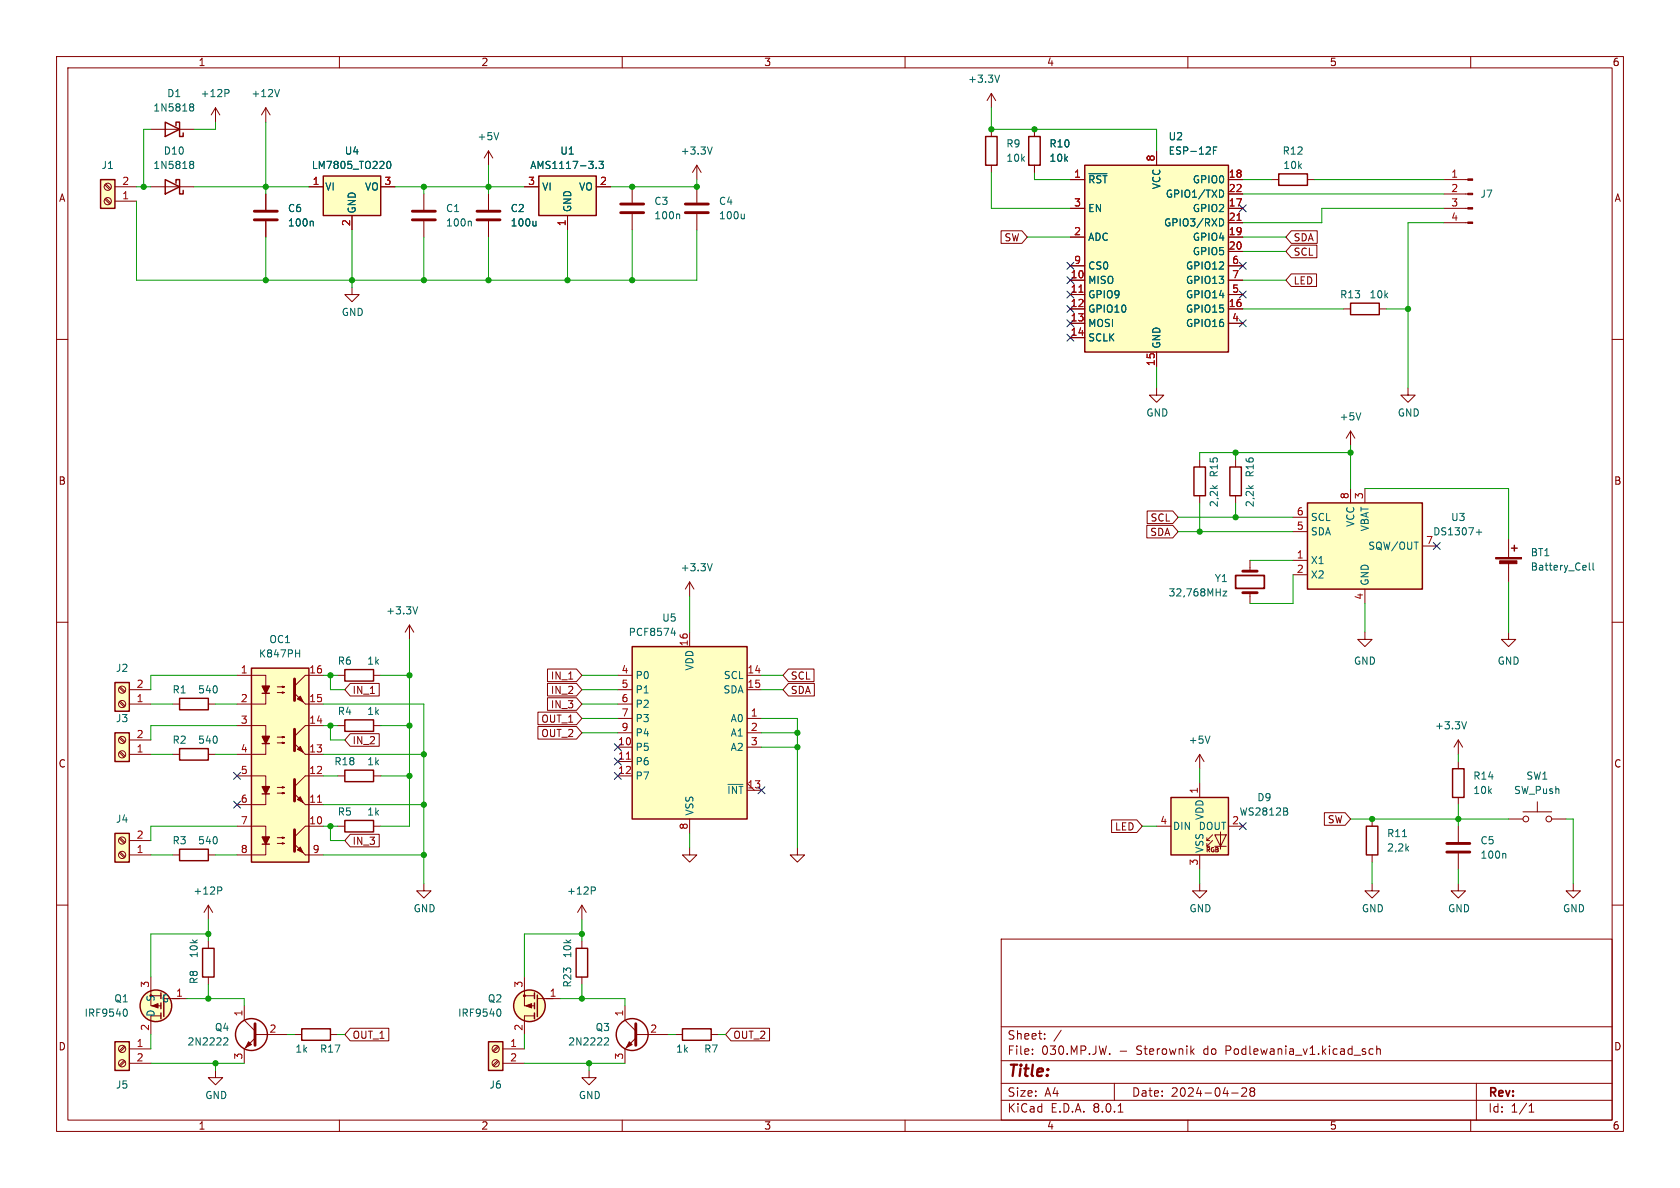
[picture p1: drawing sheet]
<svg xmlns="http://www.w3.org/2000/svg" width="297mm" height="210mm" viewBox="0 0 297 210" stroke-linecap="round" stroke-linejoin="round" font-family="sans-serif">
<g fill="none" stroke="#840000" stroke-width=".18">
<path d="M10 10h277v190h-277zM12 12h273v186h-273zM47 19.1l-.8 1.2M47 19.1v2.5M47 19.1l.8 1.2M60 10v2M110 10v2M160 10v2M210 10v2M260 10v2M10 60h2M285 60h2"/>
<path d="M10 110h2M285 110h2M10 160h2M285 160h2M177 166h108v32h-108zM60 198v2M110 198v2M160 198v2M177 194.5h108M177 191.5h108M177 187.5h108M177 181.5h108"/>
<path d="M182.5 186.3v.1M182.5 185.5v.1M184.7 183.6v.1M184.7 182.8v.1M187.6 182.1l-1.3 2M196.2 186.3v.1M197 191.5v3M197.7 196.6h.8M210 198v2M210.7 185.8l.4 .6M211.1 185.4l-.6 .6M217.7 193.2h1.2"/>
<path d="M219.5 192.4l.6-.1 .2 .1 .1 .3-.9 1.1h.9M221.2 192.9l-.2-.2 .2-.4 .5 .1 .1 .2-.3 .3M221.2 192.9l-.2 .3v.3l.2 .3 .5-.1 .1-.2-.1-.4-.2-.2M221.2 192.9h.3M242.7 185.5l-.4-.1-.3 .3v.4l.2 .2h.5M243.4 185.5l.2-.1 .4 .1v.9M243.4 184.9v1.5M260 198v2M261 191.5v6.5M270.3 196.6h.9M270.3 195.5l.4-.4v1.5"/>
</g>
<path d="M49.4 15.8l-.4 1.3" fill="none" stroke="#006464" stroke-width=".18"/>
<path d="M95.2 31.1h10.2v7h-10.2z" fill="#ffffc2"/>
<g fill="none" stroke="#840000" stroke-width=".25">
<path d="M95.2 31.1h10.2v7h-10.2zM35.8 167.6h2v5.1h-2zM94.5 175.5v1M94.5 177.3v1M94.5 179.1v1M95 175.9v3.8"/>
<circle cx="93.6" cy="177.8" r="2.79"/>
</g>
<g fill="none" stroke="#840000" stroke-width=".18">
<path d="M86.4 26.7l-.8 1.2M86.4 26.7v2.5M86.4 34.3v2.8M86.4 39.1v2.8M86.4 26.7l.7 1.2M92.7 33h2.5M100.3 38.1v2.5M105.4 33h2.5M111.8 33v2.8M111.8 37.8v2.8M123.2 29.2v2.6M123.2 33v2.8"/>
<path d="M123.2 37.8v2.8M123.2 29.2l-.8 1.3M123.2 29.2l.8 1.3M74.9 156.2v1.3h1.3l-1.3 1.3-1.2-1.3h1.2M36.8 160v2.6M36.8 166.4v1.2M36.8 172.7v1.3M36.8 160l-.7 1.3M36.8 160l.8 1.3M92.7 172.7v5.1h1.8M92.7 176h1.8M94.5 179.6h-1.8v3.3"/>
<path d="M95 176.5h4.1M104.1 189.2v1.3h1.3l-1.3 1.3-1.2-1.3h1.2"/>
</g>
<path d="M88.2 23.4l-.4 1.3M94.8 39.1v.8M94.8 39.8l-.2 .1M105.4 29.7v.1M105.9 28.5h.8l-.4 .5 .3 .1v.6l-.2 .1-.5-.1M120 37.8l.2 .2v.7M125.9 26l-.4 1.2M131.6 37.8v.9M131.6 38.6l-.2 .1M38.5 156.8h.5l.2 .2-.1 .4-.6 .1M88.1 178.4a.68 .68 0 0 1 .5 .6 .68 .68 0 0 1-.5 .6" fill="none" stroke="#006464" stroke-width=".18"/>
<path d="M84.3 38.9h4.1M84.3 37.3h4.1M109.7 37.6h4.1M109.7 36.1h4.1M121.2 37.6h4M121.2 36.1h4" fill="none" stroke="#840000" stroke-width=".51"/>
<circle cx="93.6" cy="177.8" r="2.79" fill="#ffffc2" stroke="#ffffc2" stroke-width=".18"/>
<g fill="#840000" stroke="#840000" stroke-width=".18">
<path d="M93 177.8l1-.4v.8z"/>
<circle cx="92.7" cy="176" r=".18"/>
</g>
<path d="M20.3 147.3h2.6v5.1h-2.6z" fill="#ffffc2"/>
<path d="M20.3 147.3h2.6v5.1h-2.6z" fill="none" stroke="#840000" stroke-width=".25"/>
<g fill="none" stroke="#840000" stroke-width=".18">
<path d="M21.1 148.3l.8 .8M21.1 150.8l.8 .8M21.3 148.1l.8 .8M21.3 150.6l.8 .9M22.9 151.1h3.8M22.9 148.6h3.8"/>
<circle cx="21.6" cy="151.1" r=".63"/>
<circle cx="21.6" cy="148.6" r=".63"/>
</g>
<path d="M57.1 31.1h10.2v7h-10.2z" fill="#ffffc2"/>
<g fill="none" stroke="#840000" stroke-width=".25">
<path d="M57.1 31.1h10.2v7h-10.2zM267.2 96.9h1M267.7 96.4v1M53.3 181.9h5.1v2h-5.1zM120.6 181.9h5.1v2h-5.1z"/>
<circle cx="111.8" cy="182.9" r="2.82"/>
</g>
<g fill="none" stroke="#840000" stroke-width=".18">
<path d="M47 34.3v2.8M47 39.1v2.8M54.6 33h2.5M62.2 38.1v2.5M67.3 33h2.5M74.9 34.3v2.8M74.9 39.1v2.8M266.7 95.3v3.3M266.7 99.6v3.3M241.3 111.8v1.2h1.3l-1.3 1.3-1.3-1.3h1.3M121.9 149.9v1.2h-1.3l1.3 1.3 1.3-1.3h-1.3M141 149.9v1.2h-1.3l1.3 1.3 1.2-1.3h-1.2"/>
<path d="M110.5 177.8v2.5l1.9 1.9M52.1 182.9h1.2M58.4 182.9h1.3M112.4 183.5l-1.9 1.9v2.6M112.4 182.9h5.7M119.4 182.9h1.2M125.7 182.9h1.3"/>
</g>
<path d="M55.2 39.1l.2 .2v.6M68.5 28.6l.2-.1a.68 .68 0 0 1 .4 .7 .68 .68 0 0 1-.4 .6l-.2-.1-.1-.4zM83.1 39.1l.2 .2v.6M281 99.5v1.1l.1 .2M281.6 99.5v1.1l.2 .2M107.1 183.5h.4l.1 .3-.8 .9h.8" fill="none" stroke="#006464" stroke-width=".18"/>
<path d="M45 38.9h4M45 37.3h4M72.9 38.9h4.1M72.9 37.3h4.1M112.4 181v3.8" fill="none" stroke="#840000" stroke-width=".51"/>
<g fill="#840000" stroke="#840000" stroke-width=".18">
<path d="M264.4 98.6h4.6v.2h-4.6z"/>
<path d="M265.1 99.1h3.1v.5h-3.1z"/>
<path d="M111.3 184.2l.5 .5-1.1 .5z"/>
</g>
<path d="M20.3 184.2h2.6v5h-2.6z" fill="#ffffc2"/>
<g fill="none" stroke="#840000" stroke-width=".25">
<path d="M28.4 177.3v1M28.4 179.1v1M29 175.9v3.8M20.3 184.2h2.6v5h-2.6z"/>
<circle cx="27.6" cy="177.8" r="2.79"/>
</g>
<g fill="none" stroke="#840000" stroke-width=".18">
<path d="M26.7 172.7v5.1h1.7M26.7 176h1.7M28.4 179.6h-1.7v3.3M29 176.5h4M21.9 187.5l-.8 .8M21.9 184.9l-.8 .9M22.1 187.6l-.8 .9M22.1 185.1l-.8 .8M22.9 185.4h3.8M22.9 188h3.8"/>
<circle cx="21.6" cy="188" r=".63"/>
<circle cx="21.6" cy="185.4" r=".63"/>
</g>
<circle cx="27.6" cy="177.8" r="2.79" fill="#ffffc2" stroke="#ffffc2" stroke-width=".18"/>
<path d="M26.9 177.8l1-.4v.8z" fill="#840000" stroke="#840000" stroke-width=".18"/>
<path d="M22.1 178.4a.68 .68 0 0 1 .4 .6 .68 .68 0 0 1-.4 .6" fill="none" stroke="#006464" stroke-width=".18"/>
<path d="M207 141h10.2v10.1h-10.2z" fill="#ffffc2"/>
<path d="M212.1 138.4v2.6M204.5 146.1h2.5M212.1 151.1v2.6M213.4 149.6h.5M213.4 148.6h.5M214.4 148.6l-1 1v-.5M214.4 147.6l-1 1v-.5M214.8 147.6h2l-1 2zM214.8 149.6h2M215.8 147.1v3M217.2 146.1h2.5" fill="none" stroke="#840000" stroke-width=".18"/>
<path d="M207 141h10.2v10.1h-10.2z" fill="none" stroke="#840000" stroke-width=".25"/>
<path d="M227.5 143.5l.2 .2-.2 .3M227.5 142.9v.4" fill="none" stroke="#006464" stroke-width=".18"/>
<path d="M111.8 114.3h20.3v30.5h-20.3z" fill="#ffffc2"/>
<g fill="none" stroke="#840000" stroke-width=".25">
<path d="M111.8 114.3h20.3v30.5h-20.3zM61 127.3h5v2h-5z"/>
<circle cx="44.4" cy="182.9" r="2.82"/>
</g>
<g fill="none" stroke="#840000" stroke-width=".18">
<path d="M109.2 119.4h2.6M121.9 111.8v2.5M132.1 119.4h2.5M59.7 128.3h1.3M66 128.3h1.3M109.2 127h2.6M109.2 132.1h2.6M109.2 134.6h2.6M109.2 137.2h2.6M109.2 121.9h2.6M109.2 129.5h2.6M109.2 124.5h2.6"/>
<path d="M132.1 127h2.5M132.1 132.1h2.5M132.1 139.7h2.5M132.1 121.9h2.5M132.1 129.5h2.5M121.9 144.8v2.5M43.2 177.8v2.5l1.9 1.9M38.1 189.2v1.3h1.3l-1.3 1.3-1.3-1.3h1.3M45.1 183.5l-1.9 1.9v2.6M45.1 182.9h5.7"/>
</g>
<path d="M110.7 134.2h.8" fill="none" stroke="#a90000" stroke-width=".18"/>
<path d="M118.6 111.9h.8M119.3 111.5v.8M128.7 138.7h2.6M39.7 183.5h.5l.1 .3-.8 .9h.8" fill="none" stroke="#006464" stroke-width=".18"/>
<path d="M45.1 181v3.8" fill="none" stroke="#840000" stroke-width=".51"/>
<path d="M43.9 184.2l.5 .5-1 .5z" fill="#840000" stroke="#840000" stroke-width=".18"/>
<path d="M20.3 120.7h2.6v5h-2.6z" fill="#ffffc2"/>
<path d="M20.3 120.7h2.6v5h-2.6z" fill="none" stroke="#840000" stroke-width=".25"/>
<g fill="none" stroke="#840000" stroke-width=".18">
<path d="M21.1 121.6l.8 .8M21.1 124.1l.8 .9M21.3 121.4l.8 .9M21.3 124l.8 .8M22.9 124.5h3.8M22.9 121.9h3.8"/>
<circle cx="21.6" cy="121.9" r=".63"/>
<circle cx="21.6" cy="124.5" r=".63"/>
</g>
<path d="M44.4 118.1h10.2v34.3h-10.2z" fill="#ffffc2"/>
<path d="M44.4 118.1h10.2v34.3h-10.2zM46.4 122.6h1.2M46.4 131.4h1.2M61 136.1h5v2.1h-5zM46.4 149.2h1.2M46.4 140.3h1.2M61 145h5v2.1h-5z" fill="none" stroke="#840000" stroke-width=".25"/>
<g fill="none" stroke="#840000" stroke-width=".18">
<path d="M62.2 50.8v1.3h1.3l-1.3 1.2-1.2-1.2h1.2M221 99.1v1.9M41.9 119.4h5.1v5.1h-5.1M57.1 119.4h-3.1l-1.9 1.9M72.4 110.5l-.8 1.3M72.4 110.5v2.5M72.4 110.5l.8 1.3M121.9 102.9l.8 1.2M121.9 102.9v2.5M121.9 102.9l-.7 1.2M221 104.8v1.9M41.9 137.2h5.1v5h-5.1"/>
<path d="M41.9 128.3h5.1v5.1h-5.1M49 122.4h1.3l-.4 .2v-.3l.4 .1M49 121.4h1.3l-.4 .1v-.2l.4 .1M49 139.2h1.3l-.4 .1v-.2l.4 .1M49 131.3h1.3l-.4 .1v-.2l.4 .1M49 130.3h1.3l-.4 .1v-.2l.4 .1M54 124.5h3.1M54 133.4h3.1M57.1 137.2h-3.1l-1.9 1.9M57.1 128.3h-3.1l-1.9 1.9M59.7 137.2h1.3M66 137.2h1.3"/>
<path d="M41.9 146.1h5.1v5h-5.1M49 149.1h1.3l-.4 .1v-.2l.4 .1M49 148.1h1.3l-.4 .1v-.2l.4 .1M49 140.2h1.3l-.4 .1v-.2l.4 .1M54 151.1h3.1M54 142.2h3.1M57.1 146.1h-3.1l-1.9 1.9M59.7 146.1h1.3M66 146.1h1.3M212.1 156.2v1.3h1.3l-1.3 1.3-1.3-1.3h1.3"/>
</g>
<g fill="#840000" stroke="#840000" stroke-width=".18">
<path d="M52.1 122.6l1.9 1.9z"/>
<path d="M52.6 123.6l.5-.5 .5 1z"/>
<path d="M52.1 149.2l1.9 1.9z"/>
<path d="M52.1 140.3l1.9 1.9z"/>
<path d="M52.1 131.4l1.9 2z"/>
<path d="M53.1 149.7l.5 1-1-.5z"/>
<path d="M52.6 141.4l.5-.6 .5 1.1z"/>
<path d="M52.6 132.5l.5-.5 .5 1z"/>
</g>
<path d="M219.7 101h2.5M219.7 104.8h2.5M52.1 120v3.8M52.1 137.8v3.8M52.1 128.9v3.8M52.1 146.7v3.8" fill="none" stroke="#840000" stroke-width=".51"/>
<g fill="#840000" stroke="#840000" stroke-width=".25">
<path d="M46.4 121.3h1.2l-.6 1.3z"/>
<path d="M46.4 148h1.2l-.6 1.2z"/>
<path d="M46.4 139.1h1.2l-.6 1.2z"/>
<path d="M46.4 130.2h1.2l-.6 1.2z"/>
</g>
<path d="M56.1 141.8h.7" fill="none" stroke="#a90000" stroke-width=".18"/>
<path d="M125.9 99.6l-.4 1.3M52.3 115.5h.7M53 114.9v1.2M73.8 107.3l-.4 1.2M216.2 104.5h.7l-.7 .9h.7" fill="none" stroke="#006464" stroke-width=".18"/>
<path d="M218.4 101.7h5.1v2.3h-5.1z" fill="none" stroke="#840000" stroke-width=".3"/>
<path d="M20.3 129.5h2.6v5.1h-2.6z" fill="#ffffc2"/>
<path d="M29.2 21.6l2.5 1.3-2.5 1.2zM31.1 22.2v-.6h.6v2.5h.7v-.6M226.1 30.7h5v2.1h-5zM61 118.4h5v2h-5zM20.3 129.5h2.6v5.1h-2.6zM31.7 123.4h5.1v2.1h-5.1zM31.7 132.3h5.1v2.1h-5.1zM31.7 150.1h5.1v2h-5.1z" fill="none" stroke="#840000" stroke-width=".25"/>
<g fill="none" stroke="#840000" stroke-width=".18">
<path d="M26.7 22.9h7.6M224.8 31.8h1.3M231.1 31.8h1.3M59.7 119.4h1.3M66 119.4h1.3M21.1 130.5l.8 .8M21.1 133l.8 .9M21.3 130.3l.8 .8M21.3 132.8l.8 .9M22.9 133.4h3.8M22.9 130.8h3.8M30.5 133.4h1.2"/>
<path d="M30.5 124.5h1.2M36.8 133.4h1.3M36.8 124.5h1.3M212.1 133.4l-.8 1.2M212.1 133.4v2.5M212.1 133.4l.8 1.2M30.5 151.1h1.2M36.8 151.1h1.3M266.7 144.8h2.5M269.2 143.5h5.1M271.8 141.7v1.8M274.3 144.8h2.6"/>
<path d="M278.1 156.2v1.3h1.3l-1.3 1.3-1.2-1.3h1.2"/>
<circle cx="21.6" cy="130.8" r=".63"/>
<circle cx="21.6" cy="133.3" r=".63"/>
<circle cx="269.7" cy="144.8" r=".51"/>
<circle cx="273.8" cy="144.8" r=".51"/>
</g>
<path d="M33.6 18.8l.2 .1M33.6 18.4h.4l.2 .1v.2l-.2 .2M33.8 18.9h.2M33.8 18.9l-.2 .1M34 18.9l.2 .2v.4l-.2 .1h-.4M213.9 130.1l-.4 1.3" fill="none" stroke="#006464" stroke-width=".18"/>
<path d="M17.8 31.8h2.5v5h-2.5z" fill="#ffffc2"/>
<path d="M17.8 31.8h2.5v5h-2.5zM29.2 31.8l2.5 1.2-2.5 1.3zM31.1 32.4v-.6h.6v2.5h.7v-.6" fill="none" stroke="#840000" stroke-width=".25"/>
<g fill="none" stroke="#840000" stroke-width=".18">
<path d="M38.1 19.1l-.8 1.2M38.1 19.1v2.5M38.1 19.1l.8 1.2M18.5 32.7l.9 .8M18.5 35.2l.9 .9M18.7 32.5l.9 .9M18.7 35.1l.9 .8M20.3 35.6h3.8M20.3 33h3.8M26.7 33h7.6"/>
<circle cx="19" cy="33" r=".63"/>
<circle cx="19" cy="35.6" r=".63"/>
</g>
<path d="M39.8 15.8h.4l.3 .3-.1 .3-.6 .1M33.6 29l.2 .1M33.6 28.6l.4-.1 .2 .1v.2l-.2 .3M33.8 29.1h.2M33.8 29.1h-.2M34 29.1l.2 .2v.4l-.2 .1-.4-.1" fill="none" stroke="#006464" stroke-width=".18"/>
<path d="M86.4 184.2h2.5v5h-2.5z" fill="#ffffc2"/>
<path d="M238.8 53.6h5v2h-5zM211.1 82.6h2v5h-2zM217.4 82.6h2.1v5h-2.1zM101.9 167.6h2v5.1h-2zM86.4 184.2h2.5v5h-2.5z" fill="none" stroke="#840000" stroke-width=".25"/>
<g fill="none" stroke="#840000" stroke-width=".18">
<path d="M255.3 39.4h4.2M255.3 36.8h4.2M255.3 34.3h4.2M255.3 31.8h4.2M237.5 54.6h1.3M243.8 54.6h1.3M204.5 68.6v1.3h1.2l-1.2 1.2-1.3-1.2h1.3M238.8 76.2l-.8 1.3M238.8 76.2v2.5M238.8 76.2l.7 1.3M248.9 68.6v1.3h1.3l-1.3 1.2-1.3-1.2h1.3M212.1 81.3v1.3"/>
<path d="M212.1 87.6v1.3M218.4 81.3v1.3M218.4 87.6v1.3M102.9 160l-.8 1.3M102.9 160v2.6M102.9 166.4v1.2M102.9 172.7v1.3M102.9 160l.7 1.3M88 187.5l-.9 .8M88 184.9l-.9 .9M88.2 187.6l-.9 .9M88.2 185.1l-.9 .8"/>
<path d="M88.9 185.4h3.8M88.9 188h3.8"/>
<circle cx="87.6" cy="188" r=".63"/>
<circle cx="87.6" cy="185.4" r=".63"/>
</g>
<path d="M240.6 73l-.4 1.2M104.5 156.8h.5l.3 .2-.2 .4-.6 .1" fill="none" stroke="#006464" stroke-width=".18"/>
<g fill="#840000" stroke="#840000" stroke-width=".18">
<path d="M259.5 39.2h.8v.3h-.8z"/>
<path d="M259.5 36.7h.8v.3h-.8z"/>
<path d="M259.5 34.2h.8v.2h-.8z"/>
<path d="M259.5 31.6h.8v.3h-.8z"/>
</g>
<path d="M231.1 88.9h20.4v15.2h-20.4z" fill="#ffffc2"/>
<path d="M181.9 24.1h2v5.1h-2zM231.1 88.9h20.4v15.2h-20.4z" fill="none" stroke="#840000" stroke-width=".25"/>
<path d="M182.9 22.9v1.2M182.9 29.2v1.3M228.6 99.1h2.5M228.6 94h2.5M228.6 91.4h2.5M238.8 86.4v2.5M241.3 86.4v2.5M251.5 96.5h2.5M228.6 101.6h2.5M241.3 104.1v2.6" fill="none" stroke="#840000" stroke-width=".18"/>
<path d="M261 94.1h1M261.5 93.6v1" fill="none" stroke="#006464" stroke-width=".18"/>
<path d="M191.8 29.2h25.4v33h-25.4z" fill="#ffffc2"/>
<path d="M174.2 24.1h2.1v5.1h-2.1zM191.8 29.2h25.4v33h-25.4zM256.8 135.9h2v5.1h-2zM241.6 146.1h2v5h-2z" fill="none" stroke="#840000" stroke-width=".25"/>
<g fill="none" stroke="#840000" stroke-width=".18">
<path d="M175.3 16.5l-.8 1.3M175.3 16.5v2.6M175.3 16.5l.7 1.3M47 34.3v2.8M47 39.1v2.8M54.6 33h2.5M62.2 38.1v2.5M67.3 33h2.5M86.4 34.3v2.8M86.4 39.1v2.8M92.7 33h2.5M100.3 38.1v2.5"/>
<path d="M105.4 33h2.5M175.3 22.9v1.2M175.3 29.2v1.3M182.9 22.9v1.2M182.9 29.2v1.3M189.2 31.8h2.6M189.2 36.8h2.6M204.5 26.7v2.5M217.2 31.8h2.5M217.2 36.8h2.5M217.2 39.4h2.5M217.2 34.3h2.5"/>
<path d="M177 40.8h3.7l.9 1.1-.9 1.1h-3.7zM189.2 49.5h2.6M189.2 52.1h2.6M189.2 54.6h2.6M189.2 57.2h2.6M189.2 59.7h2.6M189.2 41.9h2.6M189.2 47h2.6M217.2 49.5h2.5M217.2 52.1h2.5M217.2 54.6h2.5M217.2 57.2h2.5"/>
<path d="M217.2 41.9h2.5M217.2 44.5h2.5M217.2 47h2.5M228.3 43.3h4.5v2.3h-4.5l-1-1.1zM228.3 40.8h4.6v2.2h-4.6l-1-1.1zM228.3 48.4h4.4v2.2h-4.4l-1-1.1zM204.5 62.2v2.6M202.7 92.9h4.6l1 1.1-1 1.1h-4.6zM202.8 90.3h4.5l1 1.1-1 1.2h-4.5zM96.8 118.3h5.1l1 1.1-1 1.1h-5.1zM139.4 118.3h4.5v2.2h-4.5l-1-1.1zM266.7 111.8v1.2h1.3l-1.3 1.3-1.3-1.3h1.3"/>
<path d="M61.9 129.7h5.1v2.2h-5.1l-.9-1.1zM61.9 120.8h5.1v2.2h-5.1l-.9-1.1zM95.1 125.9h6.8l1 1.1-1 1.1h-6.8zM95.1 128.4h6.8l1 1.1-1 1.2h-6.8zM96.8 120.8h5.1l1 1.1-1 1.1h-5.1zM96.8 123.3h5.1l1 1.2-1 1.1h-5.1zM139.4 120.8h4.6v2.2h-4.6l-1-1.1zM257.8 130.8v2.6M257.8 134.6v1.3M257.8 130.8l-.8 1.3M257.8 130.8l.8 1.3M61.9 147.5h5.1v2.2h-5.1l-.9-1.1z"/>
<path d="M196.5 144.9h4.5l.9 1.2-.9 1.1h-4.5zM234.1 143.7h3.7l1 1.1-1 1.1h-3.7zM242.6 156.2v1.3h1.2l-1.2 1.3-1.3-1.3h1.3M242.6 144.8v1.3M242.6 151.1v1.3M257.8 156.2v1.3h1.3l-1.3 1.3-1.3-1.3h1.3M257.8 141v1.2M257.8 146.1v2.7M257.8 150.9v2.8M61.9 181.8h6.8v2.2h-6.8l-.9-1.1zM129.2 181.8h6.8v2.2h-6.8l-.9-1.1z"/>
</g>
<g fill="none" stroke="#006464" stroke-width=".18">
<path d="M176.7 13.3l-.4 1.2M55.2 39.1l.2 .2v.6M68.5 28.6l.2-.1a.68 .68 0 0 1 .4 .7 .68 .68 0 0 1-.4 .6l-.2-.1-.1-.4zM94.8 39.1v.8M94.8 39.8l-.2 .1M105.4 29.7v.1M105.9 28.5h.8l-.4 .5 .3 .1v.6l-.2 .1-.5-.1M192.5 30.7h3.2M214.5 26.6h.4M215.1 26h-.6v1.2M215.6 38.7a.64 .64 0 0 1 .7 .6 .64 .64 0 0 1-.7 .6M215.9 33.6a.68 .68 0 0 1 .4 .6 .68 .68 0 0 1-.4 .7"/>
<path d="M259.3 127.6l-.5 1.2M247.9 147.9h.8M266 150.9l.2 .1v.7"/>
</g>
<path d="M218.7 39h.7M190.7 51.7h.8" fill="none" stroke="#a90000" stroke-width=".18"/>
<path d="M255.8 150.6h4M255.8 149.1h4" fill="none" stroke="#840000" stroke-width=".51"/>
<g fill="none" stroke="#009600" stroke-width=".18">
<path d="M175.3 19.1v3.8h29.2v3.8M24.1 33h2.6M24.1 35.6v13.9h99.1v-8.9M26.7 22.9h-1.3v10.1M34.3 33h20.3M38.1 21.6v1.3h-3.8M47 21.6v12.7M69.8 33h22.9M74.9 33v1.3M86.4 29.2v5.1M123.2 31.8v1.2h-15.3M175.3 30.5v6.3h13.9"/>
<path d="M182.9 30.5v1.3h6.3M219.7 31.8h5.1M219.7 34.3h35.6M232.4 31.8h22.9M255.3 36.8h-21.6v2.6h-14M255.3 39.4h-6.4v29.2M47 41.9v7.6M62.2 40.6v10.2M74.9 41.9v7.6M86.4 41.9v7.6M100.3 40.6v8.9M111.8 40.6v8.9"/>
<path d="M181.6 41.9h7.6M219.7 44.5h7.6M219.7 54.6h17.8M219.7 49.5h7.6M219.7 41.9h7.6M245.1 54.6h3.8M204.5 64.8v3.8M238.8 78.7v7.7M208.3 91.4h20.3M208.3 94h20.3M212.1 88.9v5.1M218.4 80v1.3"/>
<path d="M218.4 88.9v2.5M221 99.1h7.6M238.8 80h-26.7v1.3M241.3 86.4h25.4v8.9M41.9 119.4h-15.2v2.5M57.1 119.4h2.6M58.4 119.4v2.5h2.6M67.3 119.4h5.1M72.4 113v33.1h-5.1M102.9 119.4h6.3M121.9 105.4v6.4M134.6 119.4h3.8"/>
<path d="M228.6 101.6v5.1h-7.6M241.3 106.7v5.1M266.7 102.9v8.9M26.7 124.5h3.8M26.7 133.4h3.8M38.1 124.5h3.8M38.1 133.4h3.8M41.9 128.3h-15.2v2.5M57.1 124.5h17.8v31.7M57.1 137.2h2.6M57.1 128.3h2.6M57.1 133.4h17.8"/>
<path d="M58.4 128.3v2.5h2.6M67.3 137.2h5.1M67.3 128.3h5.1M102.9 129.5h6.3M102.9 121.9h6.3M102.9 127h6.3M102.9 124.5h6.3M134.6 129.5h6.4M134.6 121.9h3.8M134.6 127h6.4v22.9M134.6 132.1h6.4M212.1 135.9v2.5"/>
<path d="M257.8 133.4v1.2M26.7 151.1h3.8M38.1 151.1h3.8M41.9 146.1h-15.2v2.5M57.1 146.1h2.6M57.1 142.2h17.8M57.1 151.1h17.8M58.4 146.1v2.5h2.6M121.9 147.3v2.6M201.9 146.1h2.6M212.1 153.7v2.5M238.8 144.8h27.9"/>
<path d="M242.6 152.4v3.8M257.8 142.2v3.9M257.8 153.7v2.5M276.9 144.8h1.2v11.4M33 176.5h10.2v1.3M36.8 165.1h-10.1v7.6M36.8 162.6v3.8M36.8 174v2.5M99.1 176.5h11.4v1.3M102.9 165.1h-10.2v7.6M102.9 162.6v3.8M102.9 174v2.5"/>
<path d="M26.7 182.9v2.5M26.7 188h16.5M38.1 188v1.2M50.8 182.9h1.3M59.7 182.9h1.3M92.7 182.9v2.5M92.7 188h17.8M104.1 188v1.2M118.1 182.9h1.3M127 182.9h1.3"/>
</g>
<g fill="none" stroke="#000084" stroke-width=".18">
<path d="M219.1 36.2l1.2 1.2M220.3 36.2l-1.2 1.2M188.6 59.1l1.2 1.2M188.6 46.4l1.2 1.2M188.6 48.9l1.2 1.2M188.6 56.5l1.2 1.3M188.6 51.5l1.2 1.2M188.6 54l1.2 1.2M189.8 59.1l-1.2 1.2M189.8 56.5l-1.2 1.3M189.8 51.5l-1.2 1.2M189.8 46.4l-1.2 1.2"/>
<path d="M189.8 48.9l-1.2 1.2M189.8 54l-1.2 1.2M219.1 56.5l1.2 1.3M219.1 46.4l1.2 1.2M219.1 51.5l1.2 1.2M220.3 56.5l-1.2 1.3M220.3 46.4l-1.2 1.2M220.3 51.5l-1.2 1.2M253.4 95.9l1.2 1.2M254.6 95.9l-1.2 1.2M41.3 136.6l1.2 1.2M42.5 136.6l-1.2 1.2"/>
<path d="M108.6 134l1.2 1.2M108.6 136.6l1.2 1.2M108.6 131.5l1.2 1.2M109.8 134l-1.2 1.2M109.8 136.6l-1.2 1.2M109.8 131.5l-1.2 1.2M134 139.1l1.2 1.2M135.2 139.1l-1.2 1.2M41.3 141.6l1.2 1.2M42.5 141.6l-1.2 1.2M219.1 145.4l1.2 1.3M220.3 145.4l-1.2 1.3"/>
</g>
<g fill="#009600" stroke="#009600" stroke-width=".18">
<circle cx="36.8" cy="165.1" r=".46"/>
<circle cx="58.4" cy="146.1" r=".46"/>
<circle cx="36.8" cy="176.5" r=".46"/>
<circle cx="38.1" cy="188" r=".46"/>
<circle cx="74.9" cy="49.5" r=".46"/>
<circle cx="72.4" cy="119.4" r=".46"/>
<circle cx="58.4" cy="119.4" r=".46"/>
<circle cx="25.4" cy="33" r=".46"/>
<circle cx="47" cy="33" r=".46"/>
<circle cx="47" cy="49.5" r=".46"/>
<circle cx="62.2" cy="49.5" r=".46"/>
<circle cx="74.9" cy="33" r=".46"/>
<circle cx="141" cy="132.1" r=".46"/>
<circle cx="72.4" cy="137.2" r=".46"/>
<circle cx="74.9" cy="151.1" r=".46"/>
<circle cx="74.9" cy="142.2" r=".46"/>
<circle cx="58.4" cy="128.3" r=".46"/>
<circle cx="72.4" cy="128.3" r=".46"/>
<circle cx="74.9" cy="133.4" r=".46"/>
<circle cx="104.1" cy="188" r=".46"/>
<circle cx="102.9" cy="176.5" r=".46"/>
<circle cx="102.9" cy="165.1" r=".46"/>
<circle cx="248.9" cy="54.6" r=".46"/>
<circle cx="238.8" cy="80" r=".46"/>
<circle cx="141" cy="129.5" r=".46"/>
<circle cx="182.9" cy="22.9" r=".46"/>
<circle cx="212.1" cy="94" r=".46"/>
<circle cx="218.4" cy="91.4" r=".46"/>
<circle cx="218.4" cy="80" r=".46"/>
<circle cx="175.3" cy="22.9" r=".46"/>
<circle cx="257.8" cy="144.8" r=".46"/>
<circle cx="242.6" cy="144.8" r=".46"/>
<circle cx="111.8" cy="49.5" r=".46"/>
<circle cx="100.3" cy="49.5" r=".46"/>
<circle cx="86.4" cy="33" r=".46"/>
<circle cx="111.8" cy="33" r=".46"/>
<circle cx="123.2" cy="33" r=".46"/>
<circle cx="86.4" cy="49.5" r=".46"/>
</g>
<text font-size="2.8" fill="#840000" x="178" y="190.9">Title:</text>
<g font-size="2.1" fill="#840000">
<text x="178" y="184">Sheet:</text>
<text x="178" y="186.7">File:</text>
<text x="184.1" y="186.7">030.MP.JW.</text>
<text x="197.9" y="186.7">-</text>
<text x="201" y="186.7">Sterownik</text>
<text x="213.1" y="186.7">do</text>
<text x="217.1" y="186.7">Podlewania_v1.kicad_sch</text>
<text x="178" y="196.9">KiCad</text>
<text x="178" y="194.1">Size:</text>
<text x="184.7" y="194.1">A4</text>
<text x="185.7" y="196.9">E.D.A.</text>
<text x="193.3" y="196.9">8.0.1</text>
<text x="200" y="194.1">Date:</text>
<text x="207" y="194.1">2024-04-28</text>
<text x="263" y="194.3">Rev:</text>
<text x="263" y="196.9">Id:</text>
<text x="267.1" y="196.9">1/1</text>
</g>
<g font-size="1.8" fill="#840000">
<text x="35" y="11.9">1</text>
<text x="85" y="11.9">2</text>
<text x="135" y="11.9">3</text>
<text x="185" y="11.9">4</text>
<text x="235" y="11.9">5</text>
<text x="285" y="11.9">6</text>
<text x="10.3" y="35.9">A</text>
<text x="285.3" y="35.9">A</text>
<text x="177.5" y="42.9">SW</text>
<text x="228.6" y="45.4">SCL</text>
<text x="228.6" y="42.9">SDA</text>
<text x="228.6" y="50.5">LED</text>
<text x="10.3" y="85.9">B</text>
<text x="285.3" y="85.9">B</text>
<text x="203.2" y="94.9">SDA</text>
<text x="203.3" y="92.4">SCL</text>
<text x="62.2" y="122.9">IN_1</text>
<text x="97.3" y="122.9">IN_2</text>
<text x="97.3" y="125.4">IN_3</text>
<text x="97.3" y="120.3">IN_1</text>
<text x="139.7" y="120.3">SCL</text>
<text x="139.7" y="122.9">SDA</text>
<text x="62.2" y="131.8">IN_2</text>
<text x="95.6" y="128">OUT_1</text>
<text x="95.6" y="130.5">OUT_2</text>
<text x="10.3" y="135.9">C</text>
<text x="285.3" y="135.9">C</text>
<text x="62.2" y="149.5">IN_3</text>
<text x="197" y="147">LED</text>
<text x="234.6" y="145.7">SW</text>
<text x="10.3" y="185.9">D</text>
<text x="62.2" y="183.8">OUT_1</text>
<text x="129.5" y="183.8">OUT_2</text>
<text x="285.3" y="185.9">D</text>
<text x="35" y="199.9">1</text>
<text x="85" y="199.9">2</text>
<text x="135" y="199.9">3</text>
<text x="185" y="199.9">4</text>
<text x="235" y="199.9">5</text>
<text x="285" y="199.9">6</text>
</g>
<g font-size="1.8" fill="#006464">
<text x="29.5" y="17.4">D1</text>
<text x="35.4" y="17.4">+12P</text>
<text x="44.3" y="17.4">+12V</text>
<text x="171" y="14.8">+3.3V</text>
<text x="27" y="19.9">1N5818</text>
<text x="28.9" y="27.5">D10</text>
<text x="60.9" y="27.5">U4</text>
<text x="84.3" y="25">+5V</text>
<text x="99" y="27.5">U1</text>
<text x="120.2" y="27.5">+3.3V</text>
<text x="177.8" y="26.3">R9</text>
<text x="177.8" y="28.8">10k</text>
<text x="185.4" y="28.8">10k</text>
<text x="185.4" y="26.3">R10</text>
<text x="206.5" y="25">U2</text>
<text x="206.5" y="27.5">ESP-12F</text>
<text x="226.7" y="27.5">R12</text>
<text x="17.9" y="30.1">J1</text>
<text x="27" y="30.1">1N5818</text>
<text x="55" y="30.1">LM7805_TO220</text>
<text x="57.4" y="33.9">VI</text>
<text x="64.4" y="33.9">VO</text>
<text x="93.6" y="30.1">AMS1117-3.3</text>
<text x="95.8" y="33.9">VI</text>
<text x="102.3" y="33.9">VO</text>
<text x="192.3" y="32.6">~{RST}</text>
<text x="205.3" y="33.5" transform="rotate(-90 205.3 33.5)">VCC</text>
<text x="206" y="35.2">GPIO1/TXD</text>
<text x="210.8" y="32.6">GPIO0</text>
<text x="226.8" y="30.1">10k</text>
<text x="261.6" y="35.2">J7</text>
<text x="50.8" y="37.7">C6</text>
<text x="50.8" y="40.2">100n</text>
<text x="63.1" y="37.8" transform="rotate(-90 63.1 37.8)">GND</text>
<text x="78.7" y="37.7">C1</text>
<text x="78.7" y="40.2">100n</text>
<text x="90.2" y="37.7">C2</text>
<text x="90.2" y="40.2">100u</text>
<text x="101.2" y="37.6" transform="rotate(-90 101.2 37.6)">GND</text>
<text x="115.6" y="36.4">C3</text>
<text x="115.6" y="39">100n</text>
<text x="127" y="36.4">C4</text>
<text x="127" y="39">100u</text>
<text x="192.3" y="37.7">EN</text>
<text x="205.7" y="40.2">GPIO3/RXD</text>
<text x="210.8" y="37.7">GPIO2</text>
<text x="192.3" y="42.8">ADC</text>
<text x="192.3" y="47.9">CS0</text>
<text x="209.6" y="47.9">GPIO12</text>
<text x="210.8" y="42.8">GPIO4</text>
<text x="210.8" y="45.3">GPIO5</text>
<text x="192.3" y="50.4">MISO</text>
<text x="192.3" y="52.9">GPIO9</text>
<text x="209.6" y="52.9">GPIO14</text>
<text x="209.6" y="50.4">GPIO13</text>
<text x="236.8" y="52.9">R13</text>
<text x="242" y="52.9">10k</text>
<text x="60.3" y="56.1">GND</text>
<text x="192.3" y="55.5">GPIO10</text>
<text x="192.3" y="58">MOSI</text>
<text x="209.6" y="55.5">GPIO15</text>
<text x="209.6" y="58">GPIO16</text>
<text x="192.3" y="60.6">SCLK</text>
<text x="205.3" y="61.7" transform="rotate(-90 205.3 61.7)">GND</text>
<text x="202.6" y="73.8">GND</text>
<text x="236.7" y="74.5">+5V</text>
<text x="247" y="73.8">GND</text>
<text x="215.5" y="89.8" transform="rotate(-90 215.5 89.8)">2,2k</text>
<text x="215.5" y="84.5" transform="rotate(-90 215.5 84.5)">R15</text>
<text x="221.8" y="89.8" transform="rotate(-90 221.8 89.8)">2,2k</text>
<text x="221.8" y="84.5" transform="rotate(-90 221.8 84.5)">R16</text>
<text x="231.6" y="94.8">SDA</text>
<text x="231.6" y="92.3">SCL</text>
<text x="239.6" y="93.2" transform="rotate(-90 239.6 93.2)">VCC</text>
<text x="242.2" y="94" transform="rotate(-90 242.2 94)">VBAT</text>
<text x="253.3" y="94.8">DS1307+</text>
<text x="256.4" y="92.3">U3</text>
<text x="120.2" y="101.2">+3.3V</text>
<text x="231.6" y="99.9">X1</text>
<text x="241.8" y="97.4">SQW/OUT</text>
<text x="270.5" y="98.5">BT1</text>
<text x="270.5" y="101.1">Battery_Cell</text>
<text x="206.5" y="105.6">32,768MHz</text>
<text x="214.7" y="103.1">Y1</text>
<text x="231.6" y="102.5">X2</text>
<text x="242.2" y="103.6" transform="rotate(-90 242.2 103.6)">GND</text>
<text x="47.5" y="113.9">OC1</text>
<text x="68.2" y="108.8">+3.3V</text>
<text x="111" y="112.6">PCF8574</text>
<text x="117" y="110.1">U5</text>
<text x="20.4" y="119">J2</text>
<text x="45.7" y="116.4">K847PH</text>
<text x="59.6" y="117.7">R6</text>
<text x="64.8" y="117.7">1k</text>
<text x="122.8" y="118.6" transform="rotate(-90 122.8 118.6)">VDD</text>
<text x="239.3" y="117.7">GND</text>
<text x="264.7" y="117.7">GND</text>
<text x="30.4" y="122.8">R1</text>
<text x="34.9" y="122.8">540</text>
<text x="112.3" y="120.2">P0</text>
<text x="112.3" y="122.8">P1</text>
<text x="112.3" y="125.3">P2</text>
<text x="127.8" y="122.8">SDA</text>
<text x="127.9" y="120.2">SCL</text>
<text x="20.4" y="127.9">J3</text>
<text x="30.4" y="131.7">R2</text>
<text x="34.9" y="131.7">540</text>
<text x="59.6" y="126.6">R4</text>
<text x="64.8" y="126.6">1k</text>
<text x="112.3" y="127.9">P3</text>
<text x="112.3" y="130.4">P4</text>
<text x="129.1" y="127.9">A0</text>
<text x="129.1" y="130.4">A1</text>
<text x="210.1" y="131.7">+5V</text>
<text x="253.6" y="129.1">+3.3V</text>
<text x="59" y="135.5">R18</text>
<text x="64.8" y="135.5">1k</text>
<text x="112.3" y="132.9">P5</text>
<text x="112.3" y="135.5">P6</text>
<text x="129.1" y="132.9">A2</text>
<text x="112.3" y="138">P7</text>
<text x="128.5" y="140.6">~{INT}</text>
<text x="222.2" y="141.8">D9</text>
<text x="260.4" y="138">R14</text>
<text x="260.4" y="140.6">10k</text>
<text x="267.6" y="140.6">SW_Push</text>
<text x="269.7" y="138">SW1</text>
<text x="20.4" y="145.6">J4</text>
<text x="30.4" y="149.5">R3</text>
<text x="34.9" y="149.5">540</text>
<text x="59.6" y="144.4">R5</text>
<text x="64.8" y="144.4">1k</text>
<text x="122.8" y="144.3" transform="rotate(-90 122.8 144.3)">VSS</text>
<text x="207.3" y="146.9">DIN</text>
<text x="211.8" y="146.9">DOUT</text>
<text x="213" y="145.1" transform="rotate(-90 213 145.1)">VDD</text>
<text x="219" y="144.4">WS2812B</text>
<text x="245.1" y="148.2">R11</text>
<text x="261.6" y="149.5">C5</text>
<text x="213" y="150.9" transform="rotate(-90 213 150.9)">VSS</text>
<text x="245.1" y="150.7">2,2k</text>
<text x="261.6" y="152">100n</text>
<text x="34.1" y="158.3">+12P</text>
<text x="73" y="161.5">GND</text>
<text x="100.1" y="158.3">+12P</text>
<text x="210.2" y="161.5">GND</text>
<text x="240.7" y="161.5">GND</text>
<text x="255.9" y="161.5">GND</text>
<text x="276.2" y="161.5">GND</text>
<text x="35.2" y="169.5" transform="rotate(-90 35.2 169.5)">10k</text>
<text x="101.2" y="169.5" transform="rotate(-90 101.2 169.5)">10k</text>
<text x="14.8" y="179.9">IRF9540</text>
<text x="20.1" y="177.4">Q1</text>
<text x="27.5" y="179.8" transform="rotate(-90 27.5 179.8)">D</text>
<text x="27.5" y="177.2" transform="rotate(-90 27.5 177.2)">S</text>
<text x="28.5" y="177.4">G</text>
<text x="35.2" y="174.1" transform="rotate(-90 35.2 174.1)">R8</text>
<text x="80.9" y="179.9">IRF9540</text>
<text x="86.1" y="177.4">Q2</text>
<text x="101.2" y="174.7" transform="rotate(-90 101.2 174.7)">R23</text>
<text x="33" y="185">2N2222</text>
<text x="37.9" y="182.5">Q4</text>
<text x="100.4" y="185">2N2222</text>
<text x="105.2" y="182.5">Q3</text>
<text x="52.1" y="186.3">1k</text>
<text x="56.5" y="186.3">R17</text>
<text x="119.4" y="186.3">1k</text>
<text x="124.4" y="186.3">R7</text>
<text x="20.4" y="192.6">J5</text>
<text x="36.2" y="194.5">GND</text>
<text x="86.4" y="192.6">J6</text>
<text x="102.2" y="194.5">GND</text>
</g>
<g font-size="1.8" fill="#a90000">
<text x="204.2" y="28.6" transform="rotate(-90 204.2 28.6)">8</text>
<text x="21.5" y="35.3">1</text>
<text x="21.5" y="32.8">2</text>
<text x="55.2" y="32.8">1</text>
<text x="67.9" y="32.8">3</text>
<text x="93.3" y="32.8">3</text>
<text x="106" y="32.8">2</text>
<text x="189.8" y="31.5">1</text>
<text x="217.1" y="31.5">18</text>
<text x="217.1" y="34">22</text>
<text x="256.5" y="31.5">1</text>
<text x="256.5" y="34">2</text>
<text x="62" y="40.1" transform="rotate(-90 62 40.1)">2</text>
<text x="100.1" y="40.1" transform="rotate(-90 100.1 40.1)">1</text>
<text x="189.8" y="41.7">2</text>
<text x="189.8" y="36.6">3</text>
<text x="217.1" y="36.6">17</text>
<text x="217.1" y="41.7">19</text>
<text x="217.1" y="39.1">21</text>
<text x="256.5" y="36.6">3</text>
<text x="256.5" y="39.1">4</text>
<text x="189.8" y="46.7">9</text>
<text x="217.1" y="44.2">20</text>
<text x="217.7" y="46.7">6</text>
<text x="189.2" y="49.3">10</text>
<text x="189.2" y="51.8">11</text>
<text x="217.7" y="51.8">5</text>
<text x="217.7" y="49.3">7</text>
<text x="189.2" y="54.4">12</text>
<text x="189.2" y="56.9">13</text>
<text x="189.2" y="59.4">14</text>
<text x="217.1" y="54.4">16</text>
<text x="217.7" y="56.9">4</text>
<text x="204.2" y="64.8" transform="rotate(-90 204.2 64.8)">15</text>
<text x="238.5" y="88.3" transform="rotate(-90 238.5 88.3)">8</text>
<text x="241" y="88.3" transform="rotate(-90 241 88.3)">3</text>
<text x="229.2" y="93.7">5</text>
<text x="229.2" y="91.2">6</text>
<text x="229.2" y="98.8">1</text>
<text x="229.2" y="101.3">2</text>
<text x="252" y="96.3">7</text>
<text x="241" y="106.1" transform="rotate(-90 241 106.1)">4</text>
<text x="42.5" y="119.1">1</text>
<text x="54.6" y="119.1">16</text>
<text x="109.8" y="119.1">4</text>
<text x="121.7" y="114.3" transform="rotate(-90 121.7 114.3)">16</text>
<text x="132" y="119.1">14</text>
<text x="24.1" y="124.2">1</text>
<text x="24.1" y="121.7">2</text>
<text x="42.5" y="124.2">2</text>
<text x="54.6" y="124.2">15</text>
<text x="109.8" y="121.7">5</text>
<text x="109.8" y="124.2">6</text>
<text x="132" y="121.7">15</text>
<text x="24.1" y="130.6">2</text>
<text x="42.5" y="128">3</text>
<text x="54.6" y="128">14</text>
<text x="109.2" y="131.8">10</text>
<text x="109.8" y="126.7">7</text>
<text x="109.8" y="129.3">9</text>
<text x="132.6" y="126.7">1</text>
<text x="132.6" y="129.3">2</text>
<text x="132.6" y="131.8">3</text>
<text x="24.1" y="133.1">1</text>
<text x="42.5" y="133.1">4</text>
<text x="42.5" y="136.9">5</text>
<text x="54.6" y="136.9">12</text>
<text x="54.6" y="133.1">13</text>
<text x="109.2" y="134.4">11</text>
<text x="109.2" y="136.9">12</text>
<text x="42.5" y="142">6</text>
<text x="54.6" y="142">11</text>
<text x="132" y="139.4">13</text>
<text x="211.8" y="140.4" transform="rotate(-90 211.8 140.4)">1</text>
<text x="24.1" y="148.3">2</text>
<text x="42.5" y="145.8">7</text>
<text x="54.6" y="145.8">10</text>
<text x="121.7" y="146.8" transform="rotate(-90 121.7 146.8)">8</text>
<text x="205" y="145.8">4</text>
<text x="217.7" y="145.8">2</text>
<text x="24.1" y="150.9">1</text>
<text x="42.5" y="150.9">8</text>
<text x="55.2" y="150.9">9</text>
<text x="211.8" y="153.1" transform="rotate(-90 211.8 153.1)">3</text>
<text x="26.4" y="174.7" transform="rotate(-90 26.4 174.7)">3</text>
<text x="31" y="176.3">1</text>
<text x="42.9" y="179.8" transform="rotate(-90 42.9 179.8)">1</text>
<text x="92.5" y="174.7" transform="rotate(-90 92.5 174.7)">3</text>
<text x="97.1" y="176.3">1</text>
<text x="110.2" y="179.8" transform="rotate(-90 110.2 179.8)">1</text>
<text x="24.1" y="185.2">1</text>
<text x="26.4" y="182.3" transform="rotate(-90 26.4 182.3)">2</text>
<text x="47.6" y="182.6">2</text>
<text x="90.1" y="185.2">1</text>
<text x="92.5" y="182.3" transform="rotate(-90 92.5 182.3)">2</text>
<text x="114.9" y="182.6">2</text>
<text x="24.1" y="187.7">2</text>
<text x="42.9" y="187.4" transform="rotate(-90 42.9 187.4)">3</text>
<text x="90.1" y="187.7">2</text>
<text x="110.2" y="187.4" transform="rotate(-90 110.2 187.4)">3</text>
</g>
<text font-size="1.1" fill="#840000" x="213.1" y="150.9">RGB</text>
</svg>
